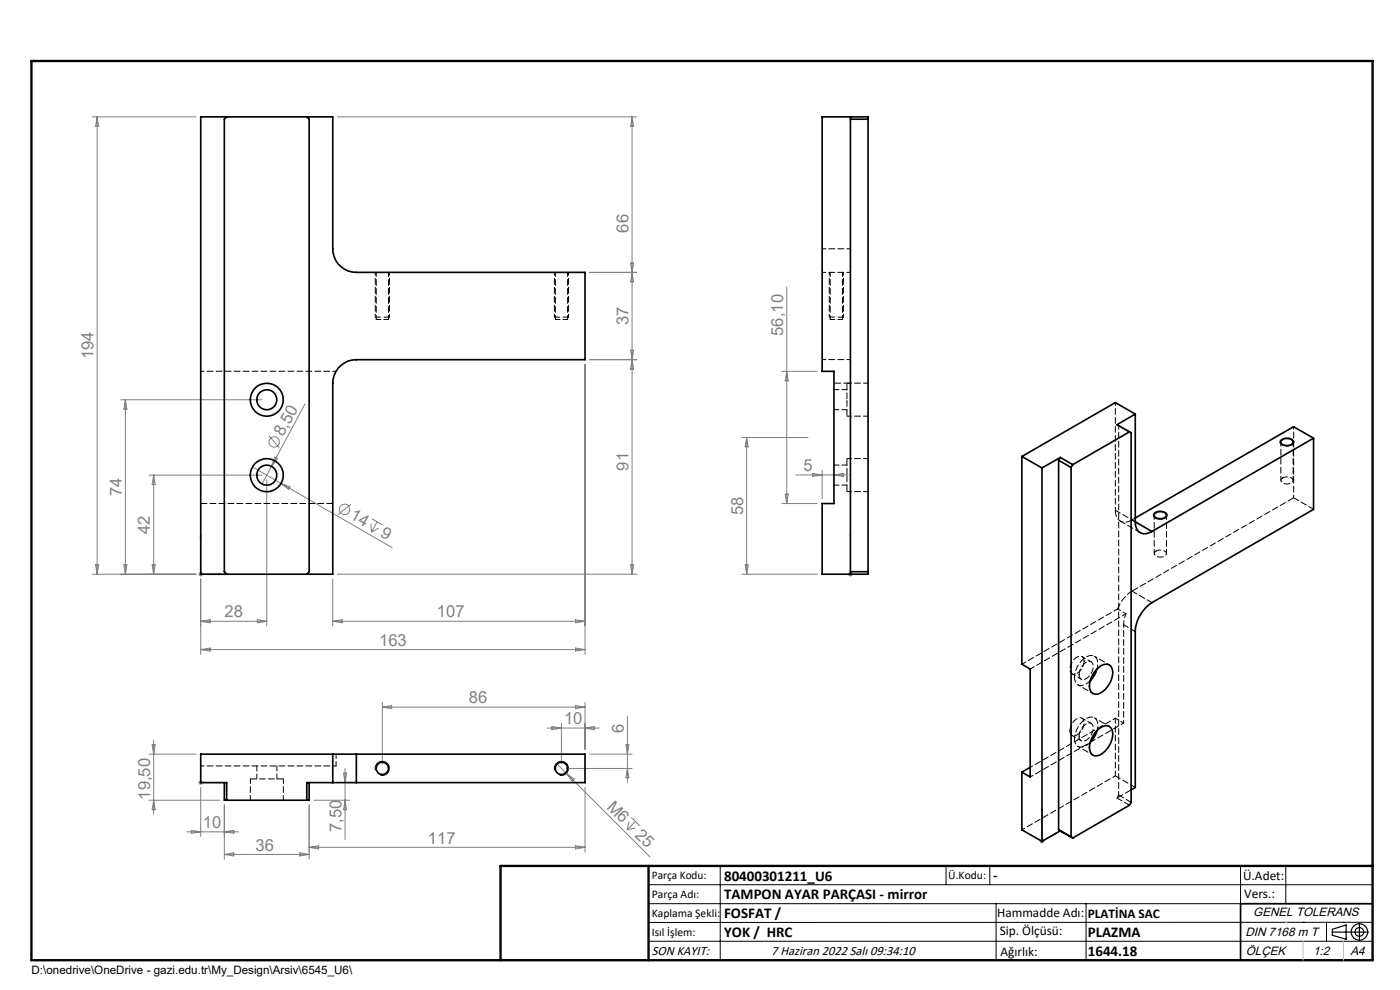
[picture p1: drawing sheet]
<svg xmlns="http://www.w3.org/2000/svg" width="297mm" height="210mm" viewBox="0 0 297 210" stroke-linecap="round" stroke-linejoin="round" font-family="sans-serif">
<g fill="none" stroke="#808080" stroke-width=".21">
<path d="M19.6 24.8h22M20.6 24.8v97M20.6 24.8l.3 2h-.6zM71.6 24.8h63.5M134.1 24.8v97M134.1 24.8l.3 2h-.6zM125.1 57.8h10M133.8 55.8h.6l-.3 2zM134.1 57.8l.3 2h-.6zM124.1 77.3v61.5M125.1 76.3h10M133.8 74.3h.6l-.6 4h.6z"/>
<path d="M165.9 78.8h7.5M166.9 60.8v46M166.9 78.8l.3 2h-.6zM25.6 84.8h30M26.6 84.8v37M26.6 84.8l.3 2h-.6zM53.6 99.1l29.6 17.1M57.1 92.5l2.2 2.5M58.2 97l.6 .3-1.2 1.6zM64.7 85.7l-9.1 16.9M157.4 92.8h14M158.4 92.8v29"/>
<path d="M158.4 92.8l.3 2h-.6zM174.4 99.8v6M20.3 119.8h.6l-.3 2zM26.3 119.8h.6l-.3 2zM31.6 100.8h24M32.3 119.8h.6l-.3 2zM32.6 100.8v21M32.6 100.8l.3 2h-.6zM56.6 101.8v31M59.6 102.5l1.9 .7-.3 .6zM74.4 107l-2.6 2.1M78.7 111.1l.1 1.8"/>
<path d="M78.9 110.1l2.2 1.2M80 110.7l-1.2 2.2M80.3 112l-1.5 .9M133.8 119.8h.6l-.3 2zM158.1 119.8h.6l-.3 2zM165.9 106.8h7.5M166.6 104.8h.6l-.3 2zM168.8 100.7h11.1M172.4 100.4l2 .3-2 .4zM176.9 100.7l2-.3v.7zM19.6 121.8h22M42.1 121.8h1"/>
<path d="M42.2 121.5l.7 .7M42.6 122.8v16M42.6 131.8h14M42.6 131.8l2-.3v.6zM42.6 121.3v1M42.6 137.8l2-.3v.6zM42.6 137.8h81.5M42.9 121.5l-.7 .7M54.6 131.5l2 .3-2 .3zM70.6 131.8h53.5M70.6 122.8v10M70.6 131.8l2-.3v.6z"/>
<path d="M71.6 121.8h63.5M122.1 131.5l2 .3-2 .3zM122.1 137.5l2 .3-2 .3zM157.4 121.8h16M179.9 121.8h1M180.1 121.5l.7 .7M180.4 121.3v1M180.8 121.5l-.7 .7M31.6 160h10M32.3 158h.6l-.3 2zM32.6 157v15.7M81.1 149v13"/>
<path d="M81.1 150h43M81.1 150l2-.3v.6zM116.1 154.4h11M117.1 154.1l2 .3-2 .4zM119.1 153.4v8.6M122.1 149.7l2 .3-2 .3zM124.1 149v10M124.1 154.4l2-.3v.7zM125.1 160h9M132.8 158h.6l-.3 2zM133.1 151.9v14.1M31.6 169.7h15"/>
<path d="M32.6 169.7l.3 2.1h-.6zM39.6 176.5h11M40.6 176.1l2 .4-2 .3zM42.1 166h1M42.2 165.7l.7 .7M42.6 165.5v1M42.6 167v10.4M42.9 165.7l-.7 .7M47.6 170.7v11.5M47.6 176.5l2-.4v.7zM65.6 170.7v11.5M65.6 179.7h58.5"/>
<path d="M65.6 179.7l2-.3v.7zM66.6 169.7h7.6M72.9 164h.6l-.3 2zM73.2 163v15.1M73.2 169.7l.3 2.1h-.6zM118 161.9l2.2 2.2M120.1 163h14M120.2 164.1l17.7 17.6M120.2 164.1l1.6 1.1-.4 .5zM122.1 179.4l2 .3-2 .4zM124.1 167v13.8M133.1 163l.3 2h-.6z"/>
<path d="M133.4 174.3l-.4 1.7M133.9 173.4l1.8 1.7M134.8 175.6l-1.8 .4M134.8 174.3l-1.8 1.7M220.5 178.5h1M220.7 178.1l.7 .7M221.1 178v1M221.4 178.1l-.7 .7M47.6 181.2h18M47.6 181.2l2-.3v.7zM63.6 180.9l2 .3-2 .4z"/>
<circle cx="58.2" cy="93.8" r="1.11"/>
<circle cx="73.1" cy="108" r="1.1"/>
</g>
<g fill="none" stroke="#000" stroke-width=".21">
<path d="M271.7 93.3a1.98 1.98 0 0 1 2.8 .3 1.24 1.24 0 0 1-1.6 1 1.08 1.08 0 0 1-1.3-1.1zM244.9 108.8a2.02 2.02 0 0 1 2.7 .3 1.18 1.18 0 0 1-1.5 1 1.09 1.09 0 0 1-1.4-1zM79.7 163.4a1.5 1.5 0 0 1 1.3-1.9 1.5 1.5 0 0 1 1.6 1.6 1.5 1.5 0 0 1-1.9 1.4M117.7 163.4a1.5 1.5 0 0 1 1.3-1.9 1.5 1.5 0 0 1 1.6 1.6 1.5 1.5 0 0 1-1.9 1.4M137.6 187.7h153.6M137.6 191.7h153.6M137.6 199.7h153.6M152.8 183.7v20M200.7 183.7v4M210 183.7v4M211.3 191.7v12M230.4 191.7v12"/>
<path d="M263.2 183.7v20M272.8 183.7v8M276.4 195.6h.1M281.4 195.6v4.1M285 195.6h.1M291.2 195.6l-153.6 .1"/>
</g>
<path d="M82.5 67.3h-2.9M120.5 67.3h-2.9M178.9 67.3h-3" fill="none" stroke="#000" stroke-width=".21" stroke-dasharray="1.3 .6" stroke-dashoffset=".1" stroke-linecap="butt"/>
<g fill="none" stroke="#000" stroke-width=".25">
<path d="M282.6 197.7h7.8M282.6 197.1l3-.9v3l-3-.8zM288.4 195.8v3.8M106.2 203.7h185"/>
<circle cx="288.4" cy="197.7" r="1.74"/>
<circle cx="288.4" cy="197.7" r=".93"/>
</g>
<g fill="none" stroke="#00f" stroke-width=".21">
<path d="M42.6 113.3v8.5h4.2M42.6 113.3l.1 .4h-.2zM180.4 113.3v.4v-.4M180.4 113.3v8.5M46.4 121.7l.4 .1-.4 .1zM180.4 121.7v.2zM180.4 121.8h.1M42.5 166h.2zM42.6 166h.1M42.6 166h4.2M46.8 166h-.4h.4M221.1 171.5v.4h-.1z"/>
<path d="M221.1 171.5v7l2.9-1.8M223.7 176.8l.3-.1-.3 .3z"/>
</g>
<path d="M79.6 57.8v9.5M117.6 57.8v9.5M175.9 57.8v9.5M82.6 67.3v-9.5M120.6 67.3v-9.5M178.9 67.3v-9.5" fill="none" stroke="#000" stroke-width=".21" stroke-dasharray="1.3 .6" stroke-dashoffset=".6"/>
<path d="M82.6 67.3h-.1M120.6 67.3h-.1M178.9 67.3h.1" fill="none" stroke="#000" stroke-width=".21" stroke-dasharray="1.3 .6"/>
<path d="M291.2 191.7h-28v12" fill="none" stroke="#000" stroke-width=".35"/>
<path d="M6.7 12.9h284.5v190.8h-284.5zM137.6 183.7v20M291.2 183.7h-185v20" fill="none" stroke="#000" stroke-width=".5"/>
<path d="M276.4 199.7v4M285 199.7v4" fill="none" stroke="#c0c0c0" stroke-width=".21"/>
<path d="M272.8 195.6h.1" fill="none" stroke="#c0c0c0" stroke-width=".25"/>
<g fill="#00f">
<path d="M46.4 121.7l.4 .1-.4 .1zM42.6 113.3l.1 .4h-.2z"/>
<path d="M46.4 166h.4zM42.5 166h.2zM223.7 176.8l.3-.1-.3 .3zM221.1 171.5v.4h-.1z"/>
<path d="M180.4 121.7v.2zM180.4 113.3v.4z"/>
</g>
<g fill="none" stroke="#000" stroke-width=".35">
<path d="M42.6 24.8h28v28a5 5 0 0 0 5 5h48.5v18.5h-48.5a5 5 0 0 0-5 5v40.5h-28zM48.1 24.8l-.5 .5v96l.5 .5M65.1 24.8l.5 .5v96l-.5 .5M174.4 24.8h9.7v97h-9.7v-15h2.5v-28h-2.5zM180.4 24.8v97M180.4 25.3h3.7M216.8 96.8l4.3 2.5M216.8 96.8v44.1l1.7 1v22.9l-1.7-1M221.1 99.3v79.2M224.6 97.6v78.4M224.6 97.6l2.6 1.6M224.9 97l2.7 1.6"/>
<path d="M224.9 97l-3.8 2.3M224.9 97l-.3 .6M227.2 99.2v78.3l.4 .3M227.6 98.6l-.4 .6M239.6 91.6l-12 7M239.6 91.6l.4 .2v78.4l-.4 .6-12 7M240.8 87.8l-4.2-2.4-19.8 11.4M240.8 87.8l-3.8 2.3 2.6 1.5M240.8 87.8v22.9M271.9 93.4a1.68 1.68 0 0 1 2.4 .3 1.11 1.11 0 0 1-1.5 .8 .78 .78 0 0 1-.8-.2 .78 .78 0 0 1-.1-.9zM278.7 92.9v15.1l-34.3 19.8a8 8 0 0 0-3.6 6.2v33l-.8 .6M278.7 92.9l-34.3 19.8"/>
<path d="M278.7 92.9l-4.3-2.4-33.6 19.4M240.8 110.7a2.15 2.15 0 0 0 1.1 2.3 2.15 2.15 0 0 0 2.5-.3M240.8 110.7l3.6 2M245 108.9a1.73 1.73 0 0 1 2.4 .3 1.28 1.28 0 0 1-1.9 .8 .67 .67 0 0 1-.5-1.1zM180.4 121.3h3.7M70.6 160h5M70.6 160v6M70.6 160h-28v6h5.5v3.7M75.6 160h48.5v6h-48.5M75.6 160v6M232.7 142a2.12 2.12 0 0 1 3-.7 4.1 4.1 0 0 1-1.2 4.9 2.12 2.12 0 0 1-3 .7 4.1 4.1 0 0 1 1.2-4.9zM232.7 155a2.12 2.12 0 0 1 3-.6 4.1 4.1 0 0 1-1.2 4.8 2.39 2.39 0 0 1-2.7 1 2.43 2.43 0 0 1-.5-2.8l.5-1.3z"/>
<path d="M232.7 141.9l-.5 1.4-.9 1.1M232.7 155l-.5 1.3-.9 1.2M47.6 166v3.7h18v-3.7M70.6 166h5M70.6 166h-5.5v3.7M216.8 163.8v12.2l4.3 2.5M218.5 162.8l-1.7 1M224.6 176l.3 .2-3.8 2.3M224.6 176l3 1.8"/>
<circle cx="56.6" cy="84.8" r="3.5"/>
<circle cx="56.6" cy="84.8" r="2.13"/>
<circle cx="56.6" cy="100.8" r="3.5"/>
<circle cx="56.6" cy="100.8" r="2.13"/>
<circle cx="81.1" cy="163" r="1.3"/>
<circle cx="119.1" cy="163" r="1.3"/>
</g>
<path d="M82.4 67.8h-2.6M120.4 67.8h-2.6M178.7 67.8h-2.6M179.7 88.3h4.5M184.2 81.3h-4.5M184.2 97.3h-4.5M179.7 104.3h4.5M71.3 160v2.5M53.1 165.2v4.5M60.1 169.7v-4.5" fill="none" stroke="#000" stroke-width=".21" stroke-dasharray="1.3 .6" stroke-dashoffset=".3"/>
<path d="M71.3 78.8h-28.7M236.6 108.2v-22.8M237.1 129.2l1.8 1M238.4 153.4l-1.8-1M71.3 162.5h-28.7M216.8 176l19.8-11.4M218.6 164.8l19.8-11.4" fill="none" stroke="#000" stroke-width=".21" stroke-dasharray="1.3 .6" stroke-dashoffset=".6"/>
<path d="M237.3 90.3l-.3-.2M42.6 106.8h28M53.1 165.2h7" fill="none" stroke="#000" stroke-width=".21" stroke-dasharray="1.3 .6"/>
<g fill="none" stroke="#000" stroke-width=".21" stroke-dasharray="1.3 .6" stroke-dashoffset=".4">
<path d="M79.8 57.8v10M117.8 57.8v10M176.1 57.8v10M82.4 67.8v-10M120.4 67.8v-10M178.7 67.8v-10M271.7 93.7v8.2M240.1 110.3l.8 .4M240.9 109.9l-.8 .4M244.9 109.3v8.1M247.5 117.4v-8.1M274.3 101.9v-8.2"/>
<path d="M237.1 129.2l-20.3 11.7M238.4 132.5l.1-1.1 .4-1.2M238.9 130.2l-20.3 11.7M228 143.7a5 5 0 0 1 3.4-4.7 1.47 1.47 0 0 1 1.5 1.8l-.2 1.1M228 156.7a5 5 0 0 1 3.4-4.6 1.47 1.47 0 0 1 1.5 1.8l-.2 1M237 169.3l.3-.6"/>
</g>
<path d="M174.4 57.8h6M174.4 52.8h6M174.4 76.3h6M237.3 90.3v78.4M75.6 160v6M227.4 142.9l2 1.2M227.4 156l2 1.1M231.5 140.4l-2-1.1M231.5 153.4l-2-1.1" fill="none" stroke="#000" stroke-width=".21" stroke-dasharray="1.3 .6" stroke-dashoffset=".5"/>
<path d="M176.9 86.9h2.8M179.7 98.7h-2.8M179.7 82.7h-2.8M176.9 102.9h2.8M245.2 116.9l1.2-.2a.78 .78 0 0 1 .8 .2 .78 .78 0 0 1 .1 .9 1.69 1.69 0 0 1-2.4-.3l.1-.4 .2-.2M272.1 101.4l1.1-.2a.78 .78 0 0 1 .9 .2 .78 .78 0 0 1 .1 .9 1.69 1.69 0 0 1-2.5-.3l.2-.4 .2-.2M238.4 132.5l2.5 1.5M231.3 144.4a2.11 2.11 0 0 1-2.9 .6l-.3-.4-.1-.9M231.3 157.5a2.11 2.11 0 0 1-2.9 .6l-.3-.4-.1-1M54.5 162.5v2.7M58.7 165.2v-2.7M236.6 164.6v-12.2" fill="none" stroke="#000" stroke-width=".21" stroke-dasharray="1.3 .6" stroke-dashoffset=".2"/>
<path d="M176.9 81.3h3.5M179.7 84.8v-3.5M179.7 88.3v-3.5M179.7 100.8v-3.5M179.7 104.3v-3.5" fill="none" stroke="#000" stroke-width=".21" stroke-dasharray="1.3 .6" stroke-dashoffset="-.2"/>
<g fill="none" stroke="#000" stroke-width=".21" stroke-dasharray="1.3 .6" stroke-dashoffset=".1">
<path d="M240 91.8l-2.7-1.5M236.6 108.2l4.3 2.5M237.6 110.5l4.3 2.5M274.4 105.6l4.3 2.4M237.1 129.2a7.7 7.7 0 0 1 3-3.8M240.1 125.4l4.3 2.4M227 155a.97 .97 0 0 0 .6 1.1 .97 .97 0 0 0 1.2-.4 2.65 2.65 0 0 0 .9-3.3 1.46 1.46 0 0 0-2 .8l-.5 .9-.2 .9M228.9 143.1a.97 .97 0 0 0 .6 1.1 .97 .97 0 0 0 1.2-.4 2.65 2.65 0 0 0 .9-3.3 1.46 1.46 0 0 0-2 .7l-.5 .9-.2 1M228.9 156.2a.97 .97 0 0 0 .6 1 .97 .97 0 0 0 1.2-.4 2.65 2.65 0 0 0 .9-3.2 1.46 1.46 0 0 0-2 .7l-.5 .9-.2 1M230 140.2a.97 .97 0 0 0-.6-1 .97 .97 0 0 0-1.2 .4 2.65 2.65 0 0 0-.9 3.2 1.46 1.46 0 0 0 2-.7l.5-.9 .2-1M236.6 164.6l4.3 2.4M237.3 168.7l2.7 1.5"/>
<path d="M239.6 170.8l-2.6-1.5"/>
</g>
<path d="M240.1 110.3a2.16 2.16 0 0 1-2.5 .2 2.16 2.16 0 0 1-1-2.3M240.1 125.4l34.3-19.8M237 169.3l3-1.8" fill="none" stroke="#000" stroke-width=".21" stroke-dasharray="1.3 .6" stroke-dashoffset="-.1"/>
<path d="M274.4 105.6v-15.1M228.7 145.3l3.2 1.8M228.7 158.3l3.2 1.9M235.4 141l-3.2-1.8M235.4 154.1l-3.2-1.8M238.4 153.4v-20.9M218.6 162.8l18-10.4" fill="none" stroke="#000" stroke-width=".21" stroke-dasharray="1.3 .6" stroke-dashoffset=".7"/>
<g font-size="3.5" fill="#808080">
<text x="133.3" y="49.4" transform="rotate(-90 133.3 49.4)">66</text>
<text x="133.3" y="69" transform="rotate(-90 133.3 69)">37</text>
<text x="166.1" y="71.2" transform="rotate(-90 166.1 71.2)">56,10</text>
<text x="19.8" y="76.2" transform="rotate(-90 19.8 76.2)">194</text>
<text x="60.1" y="92.7" transform="rotate(-62 60.1 92.7)">8,50</text>
<text x="133.3" y="99.9" transform="rotate(-90 133.3 99.9)">91</text>
<text x="170.5" y="99.9">5</text>
<text x="25.8" y="105.2" transform="rotate(-90 25.8 105.2)">74</text>
<text x="31.8" y="113.2" transform="rotate(-90 31.8 113.2)">42</text>
<text x="74.1" y="109.9" transform="rotate(30 74.1 109.9)">14</text>
<text x="80.5" y="113.7" transform="rotate(30 80.5 113.7)">9</text>
<text x="157.6" y="109.2" transform="rotate(-90 157.6 109.2)">58</text>
<text x="47.7" y="131">28</text>
<text x="92.7" y="131">107</text>
<text x="80.4" y="137">163</text>
<text x="99.4" y="149.2">86</text>
<text x="119.7" y="153.6">10</text>
<text x="132.3" y="155.4" transform="rotate(-90 132.3 155.4)">6</text>
<text x="31.8" y="169.6" transform="rotate(-90 31.8 169.6)">19,50</text>
<text x="128.6" y="171.3" transform="rotate(45 128.6 171.3)">M6</text>
<text x="43" y="175.6">10</text>
<text x="72.4" y="176.5" transform="rotate(-90 72.4 176.5)">7,50</text>
<text x="90.8" y="178.9">117</text>
<text x="134.5" y="177.3" transform="rotate(45 134.5 177.3)">25</text>
<text x="54.2" y="180.4">36</text>
</g>
<g font-size="3.2">
<text x="153.6" y="186.8">80400301211_U6</text>
<text x="153.6" y="190.8">TAMPON AYAR PARÇASI - mirror</text>
<text x="210.7" y="186.6">-</text>
<text x="153.6" y="194.8">FOSFAT /</text>
<text x="153.6" y="198.8">YOK / HRC</text>
<text x="230.8" y="198.7">PLAZMA</text>
<text x="230.8" y="202.8">1644.18</text>
</g>
<g font-size="2.8">
<text x="263.7" y="186.7">Ü.Adet:</text>
<text x="263.9" y="190.5">Vers.:</text>
<text x="211.5" y="194.5">Hammadde Adı:</text>
<text x="230.8" y="194.7">PLATİNA SAC</text>
<text x="138.3" y="202.6">SON KAYIT:</text>
<text x="163.6" y="202.6">7 Haziran 2022 Salı 09:34:10</text>
<text x="212.1" y="198.4">Sip. Ölçüsü:</text>
<text x="212.2" y="202.7">Ağırlık:</text>
</g>
<g font-size="2.6">
<text x="265.9" y="194.4">GENEL TOLERANS</text>
<text x="264.2" y="198.5">DIN 7168 m T</text>
<text x="264.3" y="202.6">ÖLÇEK</text>
<text x="278.5" y="202.6">1:2</text>
<text x="286.5" y="202.6">A4</text>
</g>
<g font-size="2.5">
<text x="138.3" y="186.4">Parça Kodu:</text>
<text x="138.3" y="190.5">Parça Adı:</text>
<text x="201.2" y="186.5">Ü.Kodu:</text>
<text x="138.3" y="194.5">Kaplama Şekli:</text>
<text x="138.3" y="198.6">Isıl İşlem:</text>
<text x="6.7" y="206.7">D:\onedrive\OneDrive - gazi.edu.tr\My_Design\Arsiv\6545_U6\</text>
</g>
</svg>
